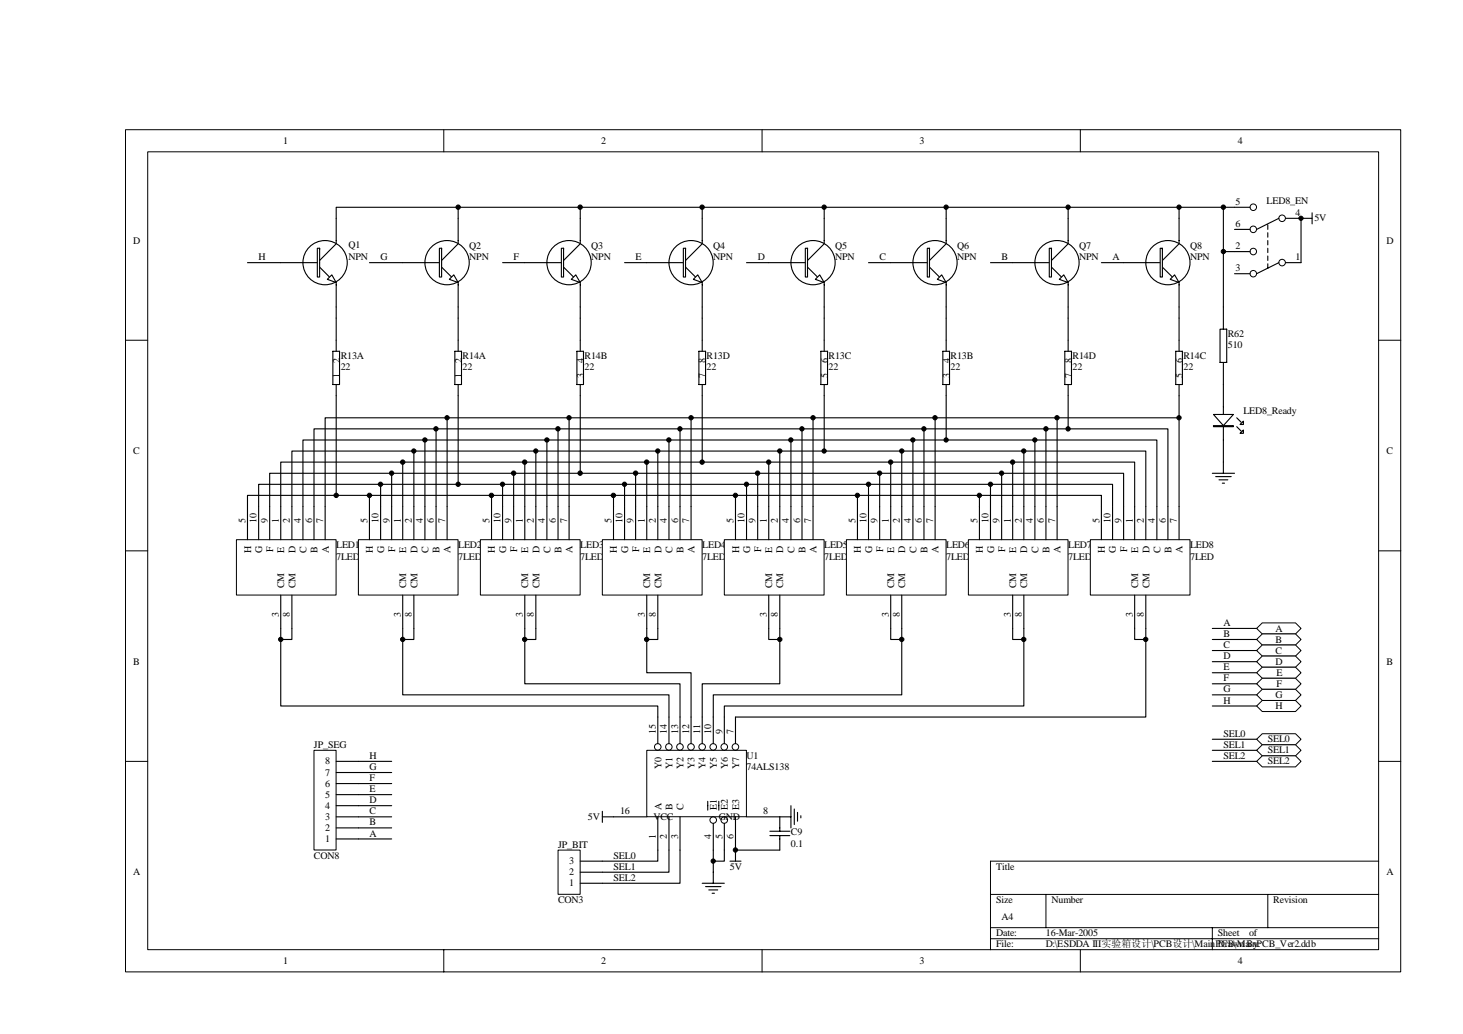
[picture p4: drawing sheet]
<svg xmlns="http://www.w3.org/2000/svg" width="297mm" height="210mm" viewBox="0 0 297 210" stroke-linecap="round" stroke-linejoin="round" font-family="sans-serif">
<g fill="none" stroke="#000" stroke-width=".2">
<path d="M25.5 26.3h258.9v171h-258.9zM30 30.8h249.9v162h-249.9zM90.1 26.3v4.5M154.7 26.3v4.5M219.3 26.3v4.5M25.5 69.1h4.5M279.9 69.1h4.5M25.5 111.8h4.5M279.9 111.8h4.5M25.5 154.6h4.5M279.9 154.6h4.5M279.9 174.8h-78.8v18"/>
<path d="M90.1 192.8v4.5M154.7 192.8v4.5M201.1 181.6h78.8M201.1 188.3h78.8M201.1 190.6h78.8M212.4 181.6v6.7M219.3 192.8v4.5M246.1 188.3v4.5M257.4 181.6v6.7"/>
</g>
<path d="M48 109.6h20.2v11.2h-20.2z" fill="#fff"/>
<path d="M48 109.6h20.2v11.2h-20.2z" fill="none" stroke="#000" stroke-width=".2"/>
<path d="M50.2 102.8v6.8M52.5 102.8v6.8M54.8 102.8v6.8M57 102.8v6.8M59.3 102.8v6.8M61.5 102.8v6.8M63.8 102.8v6.8M66 102.8v6.8M57 120.8v6.8M59.3 120.8v6.8" fill="none" stroke="#000" stroke-width=".23"/>
<path d="M72.8 109.6h20.2v11.2h-20.2z" fill="#fff"/>
<path d="M72.8 109.6h20.2v11.2h-20.2z" fill="none" stroke="#000" stroke-width=".2"/>
<path d="M75 102.8v6.8M77.3 102.8v6.8M79.5 102.8v6.8M81.8 102.8v6.8M84 102.8v6.8M86.3 102.8v6.8M88.5 102.8v6.8M90.8 102.8v6.8M81.8 120.8v6.8M84 120.8v6.8" fill="none" stroke="#000" stroke-width=".23"/>
<path d="M97.6 109.6h20.2v11.2h-20.2z" fill="#fff"/>
<path d="M97.5 109.6h20.3v11.2h-20.3z" fill="none" stroke="#000" stroke-width=".2"/>
<path d="M99.8 102.8v6.8M102 102.8v6.8M104.3 102.8v6.8M106.5 102.8v6.8M108.8 102.8v6.8M111 102.8v6.8M113.3 102.8v6.8M115.5 102.8v6.8M106.5 120.8v6.8M108.8 120.8v6.8" fill="none" stroke="#000" stroke-width=".23"/>
<path d="M122.3 109.6h20.3v11.2h-20.3z" fill="#fff"/>
<path d="M122.3 109.6h20.3v11.2h-20.3z" fill="none" stroke="#000" stroke-width=".2"/>
<path d="M124.6 102.8v6.8M126.8 102.8v6.8M129 102.8v6.8M131.3 102.8v6.8M133.6 102.8v6.8M135.8 102.8v6.8M138.1 102.8v6.8M140.3 102.8v6.8M131.3 120.8v6.8M133.6 120.8v6.8" fill="none" stroke="#000" stroke-width=".23"/>
<path d="M147.1 109.6h20.2v11.2h-20.2z" fill="#fff"/>
<path d="M147.1 109.6h20.2v11.2h-20.2z" fill="none" stroke="#000" stroke-width=".2"/>
<path d="M149.3 102.8v6.8M151.6 102.8v6.8M153.8 102.8v6.8M156.1 102.8v6.8M158.3 102.8v6.8M160.6 102.8v6.8M162.8 102.8v6.8M165.1 102.8v6.8M156.1 120.8v6.8M158.3 120.8v6.8" fill="none" stroke="#000" stroke-width=".23"/>
<path d="M171.9 109.6h20.2v11.2h-20.2z" fill="#fff"/>
<path d="M171.8 109.6h20.3v11.2h-20.3z" fill="none" stroke="#000" stroke-width=".2"/>
<path d="M174.1 102.8v6.8M176.3 102.8v6.8M178.6 102.8v6.8M180.8 102.8v6.8M183.1 102.8v6.8M185.4 102.8v6.8M187.6 102.8v6.8M189.9 102.8v6.8M180.8 120.8v6.8M183.1 120.8v6.8" fill="none" stroke="#000" stroke-width=".23"/>
<path d="M196.6 109.6h20.2v11.2h-20.2z" fill="#fff"/>
<path d="M196.6 109.6h20.2v11.2h-20.2z" fill="none" stroke="#000" stroke-width=".2"/>
<path d="M198.9 102.8v6.8M201.1 102.8v6.8M203.4 102.8v6.8M205.6 102.8v6.8M207.9 102.8v6.8M210.1 102.8v6.8M212.4 102.8v6.8M214.6 102.8v6.8M205.6 120.8v6.8M207.9 120.8v6.8" fill="none" stroke="#000" stroke-width=".23"/>
<path d="M221.4 109.6h20.2v11.2h-20.2z" fill="#fff"/>
<path d="M221.4 109.6h20.2v11.2h-20.2z" fill="none" stroke="#000" stroke-width=".2"/>
<path d="M223.6 102.8v6.8M225.9 102.8v6.8M228.1 102.8v6.8M230.4 102.8v6.8M232.6 102.8v6.8M234.9 102.8v6.8M237.1 102.8v6.8M239.4 102.8v6.8M230.4 120.8v6.8M232.6 120.8v6.8" fill="none" stroke="#000" stroke-width=".23"/>
<path d="M131.3 152.3h20.3v13.5h-20.3z" fill="#fff"/>
<g fill="none" stroke="#000" stroke-width=".2">
<path d="M131.3 152.3h20.3v13.5h-20.3z"/>
<circle cx="133.5" cy="151.6" r=".67"/>
<circle cx="135.8" cy="151.6" r=".66"/>
<circle cx="138.1" cy="151.6" r=".67"/>
<circle cx="140.3" cy="151.6" r=".67"/>
<circle cx="142.6" cy="151.6" r=".67"/>
<circle cx="144.8" cy="151.6" r=".67"/>
<circle cx="147.1" cy="151.6" r=".67"/>
<circle cx="149.3" cy="151.6" r=".67"/>
<circle cx="144.8" cy="166.5" r=".66"/>
<circle cx="147.1" cy="166.5" r=".66"/>
</g>
<g fill="none" stroke="#000" stroke-width=".23">
<path d="M133.6 145.6v5.4M135.8 145.6v5.4M138.1 145.6v5.4M140.3 145.6v5.4M142.6 145.6v5.4M144.8 145.6v5.4M147.1 145.6v5.4M149.3 145.6v5.4M124.6 165.8h6.7M133.6 165.8v6.8M135.8 165.8v6.8M138.1 165.8v6.8"/>
<path d="M142.6 179.3h4.5M143.3 180h3.1M143.7 162.7v1.8M144.8 167.2v12.1M145.9 162.7v1.8M147.1 167.2v7.6h-2.3M148.2 174.8h2.2M149.3 165.8v9M151.6 165.8h6.7M143.9 180.7h1.8M144.6 181.3h.5"/>
</g>
<path d="M113.3 172.6h4.5v8.9h-4.5z" fill="#fff"/>
<path d="M113.3 172.6h4.5v8.9h-4.5z" fill="none" stroke="#000" stroke-width=".2"/>
<g fill="none" stroke="#000" stroke-width=".23">
<path d="M57 53.3h7.9M64.9 54.2l2 2M68.3 44.3v5.2l-3.4 3.4M68.3 57.4v4.9M57 127.6v15.7h76.6v2.3M59.3 127.6v2.2h-2.3M81.8 127.6v13.5h54v4.5M84 127.6v2.2h-2.2M106.5 127.6v11.2h31.6v6.8M108.8 127.6v2.2h-2.3M131.3 127.6v9h9v9M133.6 127.6v2.2h-2.3"/>
<path d="M156.1 127.6v2.2h2.2M158.3 127.6v11.2h-15.7v6.8M180.8 127.6v2.2h2.3M183.1 127.6v13.5h-38.3v4.5M205.6 127.6v2.2h2.3M207.9 127.6v15.7h-60.8v2.3M230.4 127.6v2.2h2.2M232.6 127.6v18h-83.3M133.6 172.6v2.2h-15.8M135.8 172.6v4.5h-18M138.1 172.6v6.7h-20.3"/>
</g>
<g fill="#fff" stroke="#000" stroke-width=".23">
<path d="M67.4 55.8l.9 1.6-1.8-.7z"/>
<path d="M64.4 50.4v5.8h.5v-5.8z" fill-rule="evenodd"/>
</g>
<g fill="none" stroke="#000" stroke-width=".23">
<path d="M81.8 53.3h7.9M89.7 54.2l2 2M93 44.3v5.2l-3.3 3.4M93 57.4v4.9"/>
<circle cx="66" cy="53.3" r="4.5"/>
</g>
<g fill="#fff" stroke="#000" stroke-width=".23">
<path d="M92.1 55.8l.9 1.6-1.8-.7z"/>
<path d="M89.2 50.4v5.8h.5v-5.8z" fill-rule="evenodd"/>
</g>
<g fill="none" stroke="#000" stroke-width=".23">
<path d="M106.5 53.3h7.9M114.4 54.2l2.1 2M117.8 44.3v5.2l-3.4 3.4M117.8 57.4v4.9"/>
<circle cx="90.8" cy="53.3" r="4.5"/>
</g>
<g fill="#fff" stroke="#000" stroke-width=".23">
<path d="M116 56.7l.9-.9 .9 1.6z"/>
<path d="M114 50.4v5.8h.4v-5.8z" fill-rule="evenodd"/>
</g>
<g fill="none" stroke="#000" stroke-width=".23">
<path d="M131.3 53.3h7.9M139.2 54.2l2 2M142.6 44.3v5.2l-3.4 3.4M142.6 57.4v4.9"/>
<circle cx="115.5" cy="53.3" r="4.5"/>
</g>
<g fill="#fff" stroke="#000" stroke-width=".23">
<path d="M141.7 55.8l.9 1.6-1.8-.7z"/>
<path d="M138.7 50.4v5.8h.5v-5.8z" fill-rule="evenodd"/>
</g>
<g fill="none" stroke="#000" stroke-width=".23">
<path d="M156.1 53.3h7.9M164 54.2l2 2M167.3 44.3v5.2l-3.3 3.4M167.3 57.4v4.9"/>
<circle cx="140.3" cy="53.3" r="4.5"/>
</g>
<g fill="#fff" stroke="#000" stroke-width=".23">
<path d="M166.4 55.8l.9 1.6-1.8-.7z"/>
<path d="M163.5 50.4v5.8h.5v-5.8z" fill-rule="evenodd"/>
</g>
<g fill="none" stroke="#000" stroke-width=".23">
<path d="M180.8 53.3h7.9M188.7 54.2l2.1 2M192.1 44.3v5.2l-3.4 3.4M192.1 57.4v4.9"/>
<circle cx="165.1" cy="53.3" r="4.5"/>
</g>
<g fill="#fff" stroke="#000" stroke-width=".23">
<path d="M191.2 55.8l.9 1.6-1.8-.7z"/>
<path d="M188.3 50.4v5.8h.4v-5.8z" fill-rule="evenodd"/>
</g>
<g fill="none" stroke="#000" stroke-width=".23">
<path d="M205.6 53.3h7.9M213.5 54.2l2 2M216.9 44.3v5.2l-3.4 3.4M216.9 57.4v4.9"/>
<circle cx="189.8" cy="53.3" r="4.5"/>
</g>
<g fill="#fff" stroke="#000" stroke-width=".23">
<path d="M216 55.8l.9 1.6-1.8-.7z"/>
<path d="M213 50.4v5.8h.5v-5.8z" fill-rule="evenodd"/>
</g>
<g fill="none" stroke="#000" stroke-width=".23">
<path d="M228.1 53.3h7.9M236 54.2l2 2M239.4 44.3v5.2l-3.4 3.4M239.4 57.4v4.9"/>
<circle cx="214.6" cy="53.3" r="4.5"/>
</g>
<g fill="#fff" stroke="#000" stroke-width=".23">
<path d="M238.5 55.8l.9 1.6-1.8-.7z"/>
<path d="M235.6 50.4v5.8h.4v-5.8z" fill-rule="evenodd"/>
</g>
<g fill="none" stroke="#000" stroke-width=".23">
<path d="M50.2 53.3h6.8M68.3 44.3v-2.2h171.1v2.2M75 53.3h6.8M93 42.1v2.2M102 53.3h4.5M117.8 42.1v2.2M126.8 53.3h4.5M142.6 42.1v2.2M151.6 53.3h4.5M167.3 42.1v2.2M176.3 53.3h4.5M192.1 42.1v2.2"/>
<path d="M201.1 53.3h4.5M216.9 42.1v2.2M223.6 53.3h4.5M264.2 44.3h2.2M266.4 43.2v2.2M68.3 62.3v2.3M93 62.3v2.3M117.8 62.3v2.3M142.6 62.3v2.3M167.3 62.3v2.3M192.1 62.3v2.3M216.9 62.3v2.3"/>
<path d="M239.4 62.3v2.3M68.3 80.3v20.3M77.3 98.3v4.5M79.5 96.1v6.7M81.8 93.8v9M84 91.6v11.2M86.3 89.3v13.5M88.5 87.1v15.7M90.8 84.8v18M93 80.3v18M102 98.3v4.5M104.3 96.1v6.7"/>
<path d="M106.5 93.8v9M108.8 91.6v11.2M111 89.3v13.5M113.3 87.1v15.7M115.5 84.8v18M117.8 80.3v15.8M126.8 98.3v4.5M129 96.1v6.7M131.3 93.8v9M133.6 91.6v11.2M135.8 89.3v13.5M138.1 87.1v15.7"/>
<path d="M140.3 84.8v18M142.6 80.3v13.5M151.6 98.3v4.5M153.8 96.1v6.7M156.1 93.8v9M158.3 91.6v11.2M160.6 89.3v13.5M162.8 87.1v15.7M165.1 84.8v18M167.3 80.3v11.3M176.3 98.3v4.5M178.6 96.1v6.7"/>
<path d="M180.8 93.8v9M183.1 91.6v11.2M185.4 89.3v13.5M187.6 87.1v15.7M189.9 84.8v18M192.1 80.3v9M201.1 98.3v4.5M203.4 96.1v6.7M205.6 93.8v9M207.9 91.6v11.2M210.1 89.3v13.5M212.4 87.1v15.7"/>
<path d="M214.6 84.8v18M216.9 80.3v6.8M239.4 80.3v4.5M50.2 102.8v-2.2h173.4v2.2M52.5 102.8v-4.5h173.4v4.5M54.8 102.8v-6.7h173.3v6.7M57 102.8v-9h173.4v9M59.3 102.8v-11.2h173.3v11.2M61.5 102.8v-13.5h173.4v13.5M63.8 102.8v-15.7h173.3v15.7M66 102.8v-18h173.4v18M75 100.6v2.2"/>
<path d="M99.8 100.6v2.2M124.6 100.6v2.2M149.3 100.6v2.2M174.1 100.6v2.2M198.9 100.6v2.2"/>
<circle cx="237.1" cy="53.3" r="4.5"/>
</g>
<g fill="#000" stroke="#000" stroke-width=".2">
<circle cx="93" cy="42.1" r=".45"/>
<circle cx="117.8" cy="42.1" r=".45"/>
<circle cx="142.6" cy="42.1" r=".45"/>
<circle cx="167.3" cy="42.1" r=".44"/>
<circle cx="192.1" cy="42.1" r=".44"/>
<circle cx="216.9" cy="42.1" r=".44"/>
<circle cx="77.3" cy="98.3" r=".44"/>
<circle cx="79.5" cy="96.1" r=".44"/>
<circle cx="81.8" cy="93.8" r=".45"/>
<circle cx="84" cy="91.6" r=".43"/>
<circle cx="86.3" cy="89.3" r=".44"/>
<circle cx="88.5" cy="87.1" r=".45"/>
<circle cx="90.8" cy="84.8" r=".43"/>
<circle cx="93" cy="98.3" r=".44"/>
<circle cx="102" cy="98.3" r=".43"/>
<circle cx="104.3" cy="96.1" r=".45"/>
<circle cx="106.5" cy="93.8" r=".45"/>
<circle cx="108.8" cy="91.6" r=".43"/>
<circle cx="111" cy="89.3" r=".44"/>
<circle cx="113.3" cy="87.1" r=".45"/>
<circle cx="115.5" cy="84.8" r=".43"/>
<circle cx="117.8" cy="96.1" r=".45"/>
<circle cx="126.8" cy="98.3" r=".43"/>
<circle cx="129" cy="96.1" r=".45"/>
<circle cx="131.3" cy="93.8" r=".45"/>
<circle cx="133.5" cy="91.6" r=".43"/>
<circle cx="135.8" cy="89.3" r=".44"/>
<circle cx="138" cy="87.1" r=".44"/>
<circle cx="140.3" cy="84.8" r=".44"/>
<circle cx="142.6" cy="93.8" r=".45"/>
<circle cx="151.6" cy="98.3" r=".43"/>
<circle cx="153.8" cy="96.1" r=".45"/>
<circle cx="156.1" cy="93.8" r=".44"/>
<circle cx="158.3" cy="91.6" r=".44"/>
<circle cx="160.6" cy="89.3" r=".44"/>
<circle cx="162.8" cy="87.1" r=".44"/>
<circle cx="165.1" cy="84.8" r=".44"/>
<circle cx="167.3" cy="91.6" r=".43"/>
<circle cx="176.3" cy="98.3" r=".44"/>
<circle cx="178.6" cy="96.1" r=".45"/>
<circle cx="180.8" cy="93.8" r=".44"/>
<circle cx="183.1" cy="91.6" r=".44"/>
<circle cx="185.3" cy="89.3" r=".43"/>
<circle cx="187.6" cy="87.1" r=".44"/>
<circle cx="189.8" cy="84.8" r=".44"/>
<circle cx="192.1" cy="89.3" r=".43"/>
<circle cx="201.1" cy="98.3" r=".44"/>
<circle cx="203.3" cy="96.1" r=".44"/>
<circle cx="205.6" cy="93.8" r=".44"/>
<circle cx="207.9" cy="91.6" r=".44"/>
<circle cx="210.1" cy="89.3" r=".43"/>
<circle cx="212.4" cy="87.1" r=".45"/>
<circle cx="214.6" cy="84.8" r=".44"/>
<circle cx="216.9" cy="87.1" r=".44"/>
<circle cx="239.4" cy="84.8" r=".43"/>
<circle cx="68.3" cy="100.6" r=".45"/>
<circle cx="75" cy="100.6" r=".45"/>
<circle cx="99.8" cy="100.6" r=".45"/>
<circle cx="124.5" cy="100.6" r=".45"/>
<circle cx="149.3" cy="100.6" r=".44"/>
<circle cx="174.1" cy="100.6" r=".44"/>
<circle cx="198.8" cy="100.6" r=".44"/>
<circle cx="57" cy="129.8" r=".44"/>
<circle cx="81.8" cy="129.8" r=".44"/>
<circle cx="106.5" cy="129.8" r=".44"/>
<circle cx="131.3" cy="129.8" r=".44"/>
<circle cx="158.3" cy="129.8" r=".44"/>
<circle cx="183.1" cy="129.8" r=".44"/>
<circle cx="207.9" cy="129.8" r=".44"/>
<circle cx="232.6" cy="129.8" r=".44"/>
<circle cx="144.8" cy="174.8" r=".43"/>
</g>
<path d="M63.8 152.3h4.4v20.3h-4.4z" fill="#fff"/>
<path d="M63.8 152.3h4.4v20.3h-4.4z" fill="none" stroke="#000" stroke-width=".2"/>
<path d="M68.3 159.1h11.2M68.3 156.8h11.2M68.3 154.6h11.2M68.3 170.3h11.2M68.3 168.1h11.2M68.3 165.8h11.2M68.3 163.6h11.2M68.3 161.3h11.2" fill="none" stroke="#000" stroke-width=".23"/>
<g fill="#fff" stroke="#000" stroke-width=".2">
<path d="M255.1 127.6l1.2-1.2h6.7l1.2 1.2-1.2 1.1h-6.7z" fill-rule="evenodd"/>
<path d="M255.1 129.8l1.2-1.1h6.7l1.2 1.1-1.2 1.1h-6.7z" fill-rule="evenodd"/>
<path d="M255.1 132.1l1.2-1.2h6.7l1.2 1.2-1.2 1.1h-6.7z" fill-rule="evenodd"/>
<path d="M255.1 134.3l1.2-1.1h6.7l1.2 1.1-1.2 1.1h-6.7z" fill-rule="evenodd"/>
<path d="M255.1 136.6l1.2-1.2h6.7l1.2 1.2-1.2 1.1h-6.7z" fill-rule="evenodd"/>
<path d="M255.1 138.8l1.2-1.1h6.7l1.2 1.1-1.2 1.1h-6.7z" fill-rule="evenodd"/>
<path d="M255.1 141.1l1.2-1.2h6.7l1.2 1.2-1.2 1.1h-6.7z" fill-rule="evenodd"/>
<path d="M255.1 143.3l1.2-1.1h6.7l1.2 1.1-1.2 1.1h-6.7z" fill-rule="evenodd"/>
<path d="M255.1 150.1l1.2-1.2h6.7l1.2 1.2-1.2 1.1h-6.7z" fill-rule="evenodd"/>
<path d="M255.1 152.3l1.2-1.1h6.7l1.2 1.1-1.2 1.1h-6.7z" fill-rule="evenodd"/>
<path d="M255.1 154.6l1.2-1.2h6.7l1.2 1.2-1.2 1.1h-6.7z" fill-rule="evenodd"/>
</g>
<g fill="none" stroke="#000" stroke-width=".23">
<path d="M239.4 42.1h14.4M250.7 51.1h3.1M250.7 55.6h3.1M250.7 46.6h3.1M257.4 45.7v.9M257.4 47.2v1M257.4 48.8v.9M257.4 50.4v.9M257.4 52v.9M257.4 53.6v.8M259.6 53.3l-4.5 2.3M259.6 44.3l-4.5 2.3"/>
<path d="M261 44.3h3.2v9h-3.2M67.6 71.3h1.3v6.8h-1.3zM68.3 64.6v6.7M68.3 78.1v2.2M92.3 71.3h1.4v6.8h-1.4zM93 64.6v6.7M93 78.1v2.2M117.1 71.3h1.4v6.8h-1.4zM117.8 64.6v6.7M117.8 78.1v2.2M141.9 71.3h1.4v6.8h-1.4zM142.6 64.6v6.7"/>
<path d="M142.6 78.1v2.2M166.7 71.3h1.3v6.8h-1.3zM167.3 64.6v6.7M167.3 78.1v2.2M191.4 71.3h1.4v6.8h-1.4zM192.1 64.6v6.7M192.1 78.1v2.2M216.2 71.3h1.3v6.8h-1.3zM216.9 64.6v6.7M216.9 78.1v2.2M238.7 71.3h1.4v6.8h-1.4zM239.4 64.6v6.7"/>
<path d="M239.4 78.1v2.2M248.4 78.1v15.7M251.1 86.6l.9 .9M251.1 84.8l.9 .9M246.1 127.6h9M246.1 129.8h9M246.1 132.1h9M246.1 134.3h9M246.1 136.6h9M246.1 138.8h9M246.1 141.1h9M246.1 143.3h9"/>
<path d="M246.1 150.1h9M246.1 152.3h9M246.1 154.6h9M122.3 165.8h2.3M122.3 164.7v2.2M156.3 169.6h4.1M156.3 168.7h4.1M158.3 169.6v3h-9M160.6 163.6v4.5M160.6 165.8h-2.3v2.9M161.3 164.2v3.2M161.9 164.9v1.8"/>
<path d="M162.6 165.6v.4"/>
</g>
<g fill="#000" stroke="#000" stroke-width=".2">
<circle cx="239.4" cy="42.1" r=".44"/>
<circle cx="264.1" cy="44.3" r=".43"/>
<circle cx="149.3" cy="172.5" r=".44"/>
</g>
<g fill="none" stroke="#000" stroke-width=".2">
<circle cx="254.5" cy="51.1" r=".66"/>
<circle cx="254.5" cy="46.5" r=".66"/>
<circle cx="254.5" cy="42.1" r=".66"/>
<circle cx="254.5" cy="55.6" r=".66"/>
<circle cx="260.3" cy="53.3" r=".67"/>
<circle cx="260.3" cy="44.3" r=".67"/>
</g>
<g fill="#fff" stroke="#000" stroke-width=".23">
<path d="M246.4 84.1h4l-2 2.3z"/>
<path d="M252.5 87.3v.7h-.7z"/>
<path d="M252.5 85.5v.7h-.7z"/>
<path d="M246.4 86.4h4v.2h-4z" fill-rule="evenodd"/>
</g>
<path d="M248.4 42.1v9M250.7 51.1h-2.3v15.7M247.7 66.8h1.4v6.8h-1.4zM248.4 73.6v4.5M246.1 96.1h4.6M246.8 96.8h3.2M247.5 97.4h1.8M248.2 98.1h.4M248.4 93.8v2.3" fill="none" stroke="#000" stroke-width=".23"/>
<g fill="#000" stroke="#000" stroke-width=".2">
<circle cx="248.4" cy="42.1" r=".45"/>
<circle cx="248.4" cy="51.1" r=".44"/>
</g>
<g font-size="2">
<text x="57.5" y="29.2">1</text>
<text x="122.1" y="29.2">2</text>
<text x="186.7" y="29.2">3</text>
<text x="251.3" y="29.2">4</text>
<text x="250.9" y="41.6">5</text>
<text x="257.2" y="41.4">LED8_EN</text>
<text x="250.9" y="46.1">6</text>
<text x="263" y="43.8">4</text>
<text x="266.9" y="45">5V</text>
<text x="27.1" y="49.4">D</text>
<text x="52.5" y="52.8">H</text>
<text x="70.7" y="50.4">Q1</text>
<text x="70.7" y="52.8">NPN</text>
<text x="77.3" y="52.8">G</text>
<text x="95.3" y="50.6">Q2</text>
<text x="95.3" y="52.8">NPN</text>
<text x="104.3" y="52.8">F</text>
<text x="120.1" y="50.6">Q3</text>
<text x="120.1" y="52.8">NPN</text>
<text x="129" y="52.8">E</text>
<text x="144.8" y="50.6">Q4</text>
<text x="144.8" y="52.8">NPN</text>
<text x="153.8" y="52.8">D</text>
<text x="169.6" y="50.6">Q5</text>
<text x="169.6" y="52.8">NPN</text>
<text x="178.6" y="52.8">C</text>
<text x="194.3" y="50.6">Q6</text>
<text x="194.3" y="52.8">NPN</text>
<text x="203.4" y="52.8">B</text>
<text x="219.1" y="50.6">Q7</text>
<text x="219.1" y="52.8">NPN</text>
<text x="225.9" y="52.8">A</text>
<text x="241.6" y="50.6">Q8</text>
<text x="241.6" y="52.8">NPN</text>
<text x="250.9" y="50.6">2</text>
<text x="263" y="52.8">1</text>
<text x="281.5" y="49.4">D</text>
<text x="250.9" y="55.1">3</text>
<text x="249.3" y="68.3">R62</text>
<text x="249.3" y="70.6">510</text>
<text x="69" y="76.7" transform="rotate(-90 69 76.7)">1</text>
<text x="69" y="73.8" transform="rotate(-90 69 73.8)">2</text>
<text x="69.2" y="72.9">R13A</text>
<text x="69.2" y="75.1">22</text>
<text x="93.7" y="76.7" transform="rotate(-90 93.7 76.7)">1</text>
<text x="93.7" y="73.8" transform="rotate(-90 93.7 73.8)">2</text>
<text x="93.9" y="72.9">R14A</text>
<text x="93.9" y="75.1">22</text>
<text x="118.5" y="76.7" transform="rotate(-90 118.5 76.7)">3</text>
<text x="118.5" y="73.8" transform="rotate(-90 118.5 73.8)">4</text>
<text x="118.7" y="72.9">R14B</text>
<text x="118.7" y="75.1">22</text>
<text x="143.3" y="76.7" transform="rotate(-90 143.3 76.7)">7</text>
<text x="143.3" y="73.8" transform="rotate(-90 143.3 73.8)">8</text>
<text x="143.5" y="72.9">R13D</text>
<text x="143.5" y="75.1">22</text>
<text x="168.1" y="76.7" transform="rotate(-90 168.1 76.7)">5</text>
<text x="168.1" y="73.8" transform="rotate(-90 168.1 73.8)">6</text>
<text x="168.2" y="72.9">R13C</text>
<text x="168.2" y="75.1">22</text>
<text x="192.8" y="76.7" transform="rotate(-90 192.8 76.7)">3</text>
<text x="192.8" y="73.8" transform="rotate(-90 192.8 73.8)">4</text>
<text x="193" y="72.9">R13B</text>
<text x="193" y="75.1">22</text>
<text x="217.6" y="76.7" transform="rotate(-90 217.6 76.7)">7</text>
<text x="217.6" y="73.8" transform="rotate(-90 217.6 73.8)">8</text>
<text x="217.8" y="72.9">R14D</text>
<text x="217.8" y="75.1">22</text>
<text x="240.1" y="76.7" transform="rotate(-90 240.1 76.7)">5</text>
<text x="240.1" y="73.8" transform="rotate(-90 240.1 73.8)">6</text>
<text x="240.3" y="72.9">R14C</text>
<text x="240.3" y="75.1">22</text>
<text x="252.5" y="84.1">LED8_Ready</text>
<text x="27.1" y="92.2">C</text>
<text x="281.5" y="92.2">C</text>
<text x="49.8" y="106.2" transform="rotate(-90 49.8 106.2)">5</text>
<text x="52.1" y="106.2" transform="rotate(-90 52.1 106.2)">10</text>
<text x="54.4" y="106.2" transform="rotate(-90 54.4 106.2)">9</text>
<text x="56.6" y="106.2" transform="rotate(-90 56.6 106.2)">1</text>
<text x="58.8" y="106.2" transform="rotate(-90 58.8 106.2)">2</text>
<text x="61.1" y="106.2" transform="rotate(-90 61.1 106.2)">4</text>
<text x="63.3" y="106.2" transform="rotate(-90 63.3 106.2)">6</text>
<text x="65.6" y="106.2" transform="rotate(-90 65.6 106.2)">7</text>
<text x="74.6" y="106.2" transform="rotate(-90 74.6 106.2)">5</text>
<text x="76.9" y="106.2" transform="rotate(-90 76.9 106.2)">10</text>
<text x="79.1" y="106.2" transform="rotate(-90 79.1 106.2)">9</text>
<text x="81.4" y="106.2" transform="rotate(-90 81.4 106.2)">1</text>
<text x="83.6" y="106.2" transform="rotate(-90 83.6 106.2)">2</text>
<text x="85.9" y="106.2" transform="rotate(-90 85.9 106.2)">4</text>
<text x="88.1" y="106.2" transform="rotate(-90 88.1 106.2)">6</text>
<text x="90.4" y="106.2" transform="rotate(-90 90.4 106.2)">7</text>
<text x="99.4" y="106.2" transform="rotate(-90 99.4 106.2)">5</text>
<text x="101.6" y="106.2" transform="rotate(-90 101.6 106.2)">10</text>
<text x="103.9" y="106.2" transform="rotate(-90 103.9 106.2)">9</text>
<text x="106.1" y="106.2" transform="rotate(-90 106.1 106.2)">1</text>
<text x="108.4" y="106.2" transform="rotate(-90 108.4 106.2)">2</text>
<text x="110.6" y="106.2" transform="rotate(-90 110.6 106.2)">4</text>
<text x="112.9" y="106.2" transform="rotate(-90 112.9 106.2)">6</text>
<text x="115.1" y="106.2" transform="rotate(-90 115.1 106.2)">7</text>
<text x="124.1" y="106.2" transform="rotate(-90 124.1 106.2)">5</text>
<text x="126.4" y="106.2" transform="rotate(-90 126.4 106.2)">10</text>
<text x="128.6" y="106.2" transform="rotate(-90 128.6 106.2)">9</text>
<text x="130.9" y="106.2" transform="rotate(-90 130.9 106.2)">1</text>
<text x="133.2" y="106.2" transform="rotate(-90 133.2 106.2)">2</text>
<text x="135.4" y="106.2" transform="rotate(-90 135.4 106.2)">4</text>
<text x="137.7" y="106.2" transform="rotate(-90 137.7 106.2)">6</text>
<text x="139.9" y="106.2" transform="rotate(-90 139.9 106.2)">7</text>
<text x="148.9" y="106.2" transform="rotate(-90 148.9 106.2)">5</text>
<text x="151.2" y="106.2" transform="rotate(-90 151.2 106.2)">10</text>
<text x="153.4" y="106.2" transform="rotate(-90 153.4 106.2)">9</text>
<text x="155.7" y="106.2" transform="rotate(-90 155.7 106.2)">1</text>
<text x="157.9" y="106.2" transform="rotate(-90 157.9 106.2)">2</text>
<text x="160.2" y="106.2" transform="rotate(-90 160.2 106.2)">4</text>
<text x="162.4" y="106.2" transform="rotate(-90 162.4 106.2)">6</text>
<text x="164.7" y="106.2" transform="rotate(-90 164.7 106.2)">7</text>
<text x="173.7" y="106.2" transform="rotate(-90 173.7 106.2)">5</text>
<text x="175.9" y="106.2" transform="rotate(-90 175.9 106.2)">10</text>
<text x="178.2" y="106.2" transform="rotate(-90 178.2 106.2)">9</text>
<text x="180.4" y="106.2" transform="rotate(-90 180.4 106.2)">1</text>
<text x="182.7" y="106.2" transform="rotate(-90 182.7 106.2)">2</text>
<text x="184.9" y="106.2" transform="rotate(-90 184.9 106.2)">4</text>
<text x="187.2" y="106.2" transform="rotate(-90 187.2 106.2)">6</text>
<text x="189.4" y="106.2" transform="rotate(-90 189.4 106.2)">7</text>
<text x="198.5" y="106.2" transform="rotate(-90 198.5 106.2)">5</text>
<text x="200.7" y="106.2" transform="rotate(-90 200.7 106.2)">10</text>
<text x="202.9" y="106.2" transform="rotate(-90 202.9 106.2)">9</text>
<text x="205.2" y="106.2" transform="rotate(-90 205.2 106.2)">1</text>
<text x="207.5" y="106.2" transform="rotate(-90 207.5 106.2)">2</text>
<text x="209.7" y="106.2" transform="rotate(-90 209.7 106.2)">4</text>
<text x="212" y="106.2" transform="rotate(-90 212 106.2)">6</text>
<text x="214.2" y="106.2" transform="rotate(-90 214.2 106.2)">7</text>
<text x="223.2" y="106.2" transform="rotate(-90 223.2 106.2)">5</text>
<text x="225.5" y="106.2" transform="rotate(-90 225.5 106.2)">10</text>
<text x="227.7" y="106.2" transform="rotate(-90 227.7 106.2)">9</text>
<text x="230" y="106.2" transform="rotate(-90 230 106.2)">1</text>
<text x="232.2" y="106.2" transform="rotate(-90 232.2 106.2)">2</text>
<text x="234.5" y="106.2" transform="rotate(-90 234.5 106.2)">4</text>
<text x="236.7" y="106.2" transform="rotate(-90 236.7 106.2)">6</text>
<text x="239" y="106.2" transform="rotate(-90 239 106.2)">7</text>
<text x="51" y="112.3" transform="rotate(-90 51 112.3)">H</text>
<text x="53.2" y="112.3" transform="rotate(-90 53.2 112.3)">G</text>
<text x="55.5" y="112" transform="rotate(-90 55.5 112)">F</text>
<text x="57.7" y="112.3" transform="rotate(-90 57.7 112.3)">E</text>
<text x="60" y="112.3" transform="rotate(-90 60 112.3)">D</text>
<text x="62.2" y="112.3" transform="rotate(-90 62.2 112.3)">C</text>
<text x="64.5" y="112.3" transform="rotate(-90 64.5 112.3)">B</text>
<text x="66.7" y="112.3" transform="rotate(-90 66.7 112.3)">A</text>
<text x="68.3" y="111.3">LED1</text>
<text x="68.3" y="113.6">7LED</text>
<text x="75.7" y="112.3" transform="rotate(-90 75.7 112.3)">H</text>
<text x="78" y="112.3" transform="rotate(-90 78 112.3)">G</text>
<text x="80.2" y="112" transform="rotate(-90 80.2 112)">F</text>
<text x="82.5" y="112.3" transform="rotate(-90 82.5 112.3)">E</text>
<text x="84.7" y="112.3" transform="rotate(-90 84.7 112.3)">D</text>
<text x="87" y="112.3" transform="rotate(-90 87 112.3)">C</text>
<text x="89.2" y="112.3" transform="rotate(-90 89.2 112.3)">B</text>
<text x="91.5" y="112.3" transform="rotate(-90 91.5 112.3)">A</text>
<text x="93" y="111.3">LED2</text>
<text x="93" y="113.6">7LED</text>
<text x="100.5" y="112.3" transform="rotate(-90 100.5 112.3)">H</text>
<text x="102.8" y="112.3" transform="rotate(-90 102.8 112.3)">G</text>
<text x="105" y="112" transform="rotate(-90 105 112)">F</text>
<text x="107.2" y="112.3" transform="rotate(-90 107.2 112.3)">E</text>
<text x="109.5" y="112.3" transform="rotate(-90 109.5 112.3)">D</text>
<text x="111.8" y="112.3" transform="rotate(-90 111.8 112.3)">C</text>
<text x="114" y="112.3" transform="rotate(-90 114 112.3)">B</text>
<text x="116.3" y="112.3" transform="rotate(-90 116.3 112.3)">A</text>
<text x="117.8" y="111.3">LED3</text>
<text x="117.8" y="113.6">7LED</text>
<text x="125.3" y="112.3" transform="rotate(-90 125.3 112.3)">H</text>
<text x="127.5" y="112.3" transform="rotate(-90 127.5 112.3)">G</text>
<text x="129.8" y="112" transform="rotate(-90 129.8 112)">F</text>
<text x="132" y="112.3" transform="rotate(-90 132 112.3)">E</text>
<text x="134.3" y="112.3" transform="rotate(-90 134.3 112.3)">D</text>
<text x="136.5" y="112.3" transform="rotate(-90 136.5 112.3)">C</text>
<text x="138.8" y="112.3" transform="rotate(-90 138.8 112.3)">B</text>
<text x="141" y="112.3" transform="rotate(-90 141 112.3)">A</text>
<text x="142.6" y="111.3">LED4</text>
<text x="142.6" y="113.6">7LED</text>
<text x="150" y="112.3" transform="rotate(-90 150 112.3)">H</text>
<text x="152.3" y="112.3" transform="rotate(-90 152.3 112.3)">G</text>
<text x="154.5" y="112" transform="rotate(-90 154.5 112)">F</text>
<text x="156.8" y="112.3" transform="rotate(-90 156.8 112.3)">E</text>
<text x="159" y="112.3" transform="rotate(-90 159 112.3)">D</text>
<text x="161.3" y="112.3" transform="rotate(-90 161.3 112.3)">C</text>
<text x="163.6" y="112.3" transform="rotate(-90 163.6 112.3)">B</text>
<text x="165.8" y="112.3" transform="rotate(-90 165.8 112.3)">A</text>
<text x="167.3" y="111.3">LED5</text>
<text x="167.3" y="113.6">7LED</text>
<text x="174.8" y="112.3" transform="rotate(-90 174.8 112.3)">H</text>
<text x="177.1" y="112.3" transform="rotate(-90 177.1 112.3)">G</text>
<text x="179.3" y="112" transform="rotate(-90 179.3 112)">F</text>
<text x="181.6" y="112.3" transform="rotate(-90 181.6 112.3)">E</text>
<text x="183.8" y="112.3" transform="rotate(-90 183.8 112.3)">D</text>
<text x="186.1" y="112.3" transform="rotate(-90 186.1 112.3)">C</text>
<text x="188.3" y="112.3" transform="rotate(-90 188.3 112.3)">B</text>
<text x="190.6" y="112.3" transform="rotate(-90 190.6 112.3)">A</text>
<text x="192.1" y="111.3">LED6</text>
<text x="192.1" y="113.6">7LED</text>
<text x="199.6" y="112.3" transform="rotate(-90 199.6 112.3)">H</text>
<text x="201.8" y="112.3" transform="rotate(-90 201.8 112.3)">G</text>
<text x="204.1" y="112" transform="rotate(-90 204.1 112)">F</text>
<text x="206.3" y="112.3" transform="rotate(-90 206.3 112.3)">E</text>
<text x="208.6" y="112.3" transform="rotate(-90 208.6 112.3)">D</text>
<text x="210.8" y="112.3" transform="rotate(-90 210.8 112.3)">C</text>
<text x="213.1" y="112.3" transform="rotate(-90 213.1 112.3)">B</text>
<text x="215.3" y="112.3" transform="rotate(-90 215.3 112.3)">A</text>
<text x="216.9" y="111.3">LED7</text>
<text x="216.9" y="113.6">7LED</text>
<text x="224.3" y="112.3" transform="rotate(-90 224.3 112.3)">H</text>
<text x="226.6" y="112.3" transform="rotate(-90 226.6 112.3)">G</text>
<text x="228.9" y="112" transform="rotate(-90 228.9 112)">F</text>
<text x="231.1" y="112.3" transform="rotate(-90 231.1 112.3)">E</text>
<text x="233.4" y="112.3" transform="rotate(-90 233.4 112.3)">D</text>
<text x="235.6" y="112.3" transform="rotate(-90 235.6 112.3)">C</text>
<text x="237.8" y="112.3" transform="rotate(-90 237.8 112.3)">B</text>
<text x="240.1" y="112.3" transform="rotate(-90 240.1 112.3)">A</text>
<text x="241.6" y="111.3">LED8</text>
<text x="241.6" y="113.6">7LED</text>
<text x="57.7" y="119.5" transform="rotate(-90 57.7 119.5)">CM</text>
<text x="60" y="119.5" transform="rotate(-90 60 119.5)">CM</text>
<text x="82.5" y="119.5" transform="rotate(-90 82.5 119.5)">CM</text>
<text x="84.7" y="119.5" transform="rotate(-90 84.7 119.5)">CM</text>
<text x="107.2" y="119.5" transform="rotate(-90 107.2 119.5)">CM</text>
<text x="109.5" y="119.5" transform="rotate(-90 109.5 119.5)">CM</text>
<text x="132" y="119.5" transform="rotate(-90 132 119.5)">CM</text>
<text x="134.3" y="119.5" transform="rotate(-90 134.3 119.5)">CM</text>
<text x="156.8" y="119.5" transform="rotate(-90 156.8 119.5)">CM</text>
<text x="159" y="119.5" transform="rotate(-90 159 119.5)">CM</text>
<text x="181.6" y="119.5" transform="rotate(-90 181.6 119.5)">CM</text>
<text x="183.8" y="119.5" transform="rotate(-90 183.8 119.5)">CM</text>
<text x="206.3" y="119.5" transform="rotate(-90 206.3 119.5)">CM</text>
<text x="208.6" y="119.5" transform="rotate(-90 208.6 119.5)">CM</text>
<text x="231.1" y="119.5" transform="rotate(-90 231.1 119.5)">CM</text>
<text x="233.4" y="119.5" transform="rotate(-90 233.4 119.5)">CM</text>
<text x="56.6" y="125.3" transform="rotate(-90 56.6 125.3)">3</text>
<text x="58.8" y="125.3" transform="rotate(-90 58.8 125.3)">8</text>
<text x="81.4" y="125.3" transform="rotate(-90 81.4 125.3)">3</text>
<text x="83.6" y="125.3" transform="rotate(-90 83.6 125.3)">8</text>
<text x="106.1" y="125.3" transform="rotate(-90 106.1 125.3)">3</text>
<text x="108.4" y="125.3" transform="rotate(-90 108.4 125.3)">8</text>
<text x="130.9" y="125.3" transform="rotate(-90 130.9 125.3)">3</text>
<text x="133.2" y="125.3" transform="rotate(-90 133.2 125.3)">8</text>
<text x="155.7" y="125.3" transform="rotate(-90 155.7 125.3)">3</text>
<text x="157.9" y="125.3" transform="rotate(-90 157.9 125.3)">8</text>
<text x="180.4" y="125.3" transform="rotate(-90 180.4 125.3)">3</text>
<text x="182.7" y="125.3" transform="rotate(-90 182.7 125.3)">8</text>
<text x="205.2" y="125.3" transform="rotate(-90 205.2 125.3)">3</text>
<text x="207.5" y="125.3" transform="rotate(-90 207.5 125.3)">8</text>
<text x="230" y="125.3" transform="rotate(-90 230 125.3)">3</text>
<text x="232.2" y="125.3" transform="rotate(-90 232.2 125.3)">8</text>
<text x="248.4" y="127.1">A</text>
<text x="248.4" y="129.3">B</text>
<text x="248.4" y="131.6">C</text>
<text x="259" y="128.2">A</text>
<text x="259" y="130.5">B</text>
<text x="27.1" y="134.9">B</text>
<text x="248.4" y="133.8">D</text>
<text x="248.4" y="136.1">E</text>
<text x="259" y="132.7">C</text>
<text x="259" y="134.9">D</text>
<text x="259.2" y="137.2">E</text>
<text x="281.5" y="134.9">B</text>
<text x="248.4" y="138.3">F</text>
<text x="248.4" y="140.6">G</text>
<text x="248.4" y="142.8">H</text>
<text x="259" y="141.7">G</text>
<text x="259" y="144">H</text>
<text x="259.2" y="139.4">F</text>
<text x="133.2" y="148.9" transform="rotate(-90 133.2 148.9)">15</text>
<text x="135.4" y="148.9" transform="rotate(-90 135.4 148.9)">14</text>
<text x="137.7" y="148.9" transform="rotate(-90 137.7 148.9)">13</text>
<text x="139.9" y="148.9" transform="rotate(-90 139.9 148.9)">12</text>
<text x="142.2" y="148.9" transform="rotate(-90 142.2 148.9)">11</text>
<text x="144.4" y="148.9" transform="rotate(-90 144.4 148.9)">10</text>
<text x="146.7" y="148.9" transform="rotate(-90 146.7 148.9)">9</text>
<text x="148.9" y="148.9" transform="rotate(-90 148.9 148.9)">7</text>
<text x="248.4" y="149.6">SEL0</text>
<text x="63.8" y="151.8">JP_SEG</text>
<text x="66" y="155.2">8</text>
<text x="75" y="154.1">H</text>
<text x="151.6" y="154.1">U1</text>
<text x="248.4" y="151.8">SEL1</text>
<text x="248.4" y="154.1">SEL2</text>
<text x="257.4" y="150.7">SEL0</text>
<text x="257.4" y="153">SEL1</text>
<text x="257.4" y="155.2">SEL2</text>
<text x="66" y="161.9">5</text>
<text x="66" y="159.7">6</text>
<text x="66" y="157.4">7</text>
<text x="75" y="160.8">E</text>
<text x="75" y="158.6">F</text>
<text x="75" y="156.3">G</text>
<text x="134.3" y="156.1" transform="rotate(-90 134.3 156.1)">Y0</text>
<text x="136.5" y="156.1" transform="rotate(-90 136.5 156.1)">Y1</text>
<text x="138.8" y="156.1" transform="rotate(-90 138.8 156.1)">Y2</text>
<text x="141" y="156.1" transform="rotate(-90 141 156.1)">Y3</text>
<text x="143.3" y="156.1" transform="rotate(-90 143.3 156.1)">Y4</text>
<text x="145.5" y="156.1" transform="rotate(-90 145.5 156.1)">Y5</text>
<text x="147.8" y="156.1" transform="rotate(-90 147.8 156.1)">Y6</text>
<text x="150" y="156.1" transform="rotate(-90 150 156.1)">Y7</text>
<text x="151.6" y="156.3">74ALS138</text>
<text x="66" y="166.5">3</text>
<text x="66" y="164.2">4</text>
<text x="75" y="167.6">B</text>
<text x="75" y="165.3">C</text>
<text x="75" y="163.1">D</text>
<text x="119.4" y="166.5">5V</text>
<text x="125.9" y="165.3">16</text>
<text x="132.7" y="166.5">VCC</text>
<text x="134.3" y="164.5" transform="rotate(-90 134.3 164.5)">A</text>
<text x="136.5" y="164.5" transform="rotate(-90 136.5 164.5)">B</text>
<text x="138.8" y="164.5" transform="rotate(-90 138.8 164.5)">C</text>
<text x="145.5" y="164.5" transform="rotate(-90 145.5 164.5)">E1</text>
<text x="145.9" y="166.5">GND</text>
<text x="147.8" y="164.5" transform="rotate(-90 147.8 164.5)">E2</text>
<text x="150" y="164.5" transform="rotate(-90 150 164.5)">E3</text>
<text x="155" y="165.3">8</text>
<text x="66" y="170.9">1</text>
<text x="66" y="168.7">2</text>
<text x="75" y="169.8">A</text>
<text x="113.3" y="172.1">JP_BIT</text>
<text x="133.2" y="170.3" transform="rotate(-90 133.2 170.3)">1</text>
<text x="135.4" y="170.3" transform="rotate(-90 135.4 170.3)">2</text>
<text x="137.7" y="170.3" transform="rotate(-90 137.7 170.3)">3</text>
<text x="144.4" y="170.3" transform="rotate(-90 144.4 170.3)">4</text>
<text x="146.7" y="170.3" transform="rotate(-90 146.7 170.3)">5</text>
<text x="148.9" y="170.3" transform="rotate(-90 148.9 170.3)">6</text>
<text x="160.6" y="169.6">C9</text>
<text x="160.6" y="171.9">0.1</text>
<text x="27.1" y="177.7">A</text>
<text x="63.8" y="174.3">CON8</text>
<text x="115.5" y="179.9">1</text>
<text x="115.5" y="177.7">2</text>
<text x="115.5" y="175.5">3</text>
<text x="124.6" y="174.3">SEL0</text>
<text x="124.6" y="176.6">SEL1</text>
<text x="124.6" y="178.8">SEL2</text>
<text x="148.2" y="176.6">5V</text>
<text x="202.2" y="176.6">Title</text>
<text x="281.5" y="177.7">A</text>
<text x="113.3" y="183.3">CON3</text>
<text x="202.2" y="183.3">Size</text>
<text x="213.5" y="183.3">Number</text>
<text x="258.5" y="183.3">Revision</text>
<text x="202.2" y="190.1">Date:</text>
<text x="203.4" y="186.7">A4</text>
<text x="212.4" y="190.1">16-Mar-2005</text>
<text x="247.3" y="190.1">Sheet</text>
<text x="253.6" y="190.1">of</text>
<text x="57.5" y="195.7">1</text>
<text x="122.1" y="195.7">2</text>
<text x="186.7" y="195.7">3</text>
<text x="202.2" y="192.3">File:</text>
<text x="212.4" y="192.3">D:\ESDDA III实验箱设计\PCB设计\MainPCB\MainPCB_Ver2.ddb</text>
<text x="247.3" y="192.3">Drawn By:</text>
<text x="251.3" y="195.7">4</text>
</g>
</svg>
